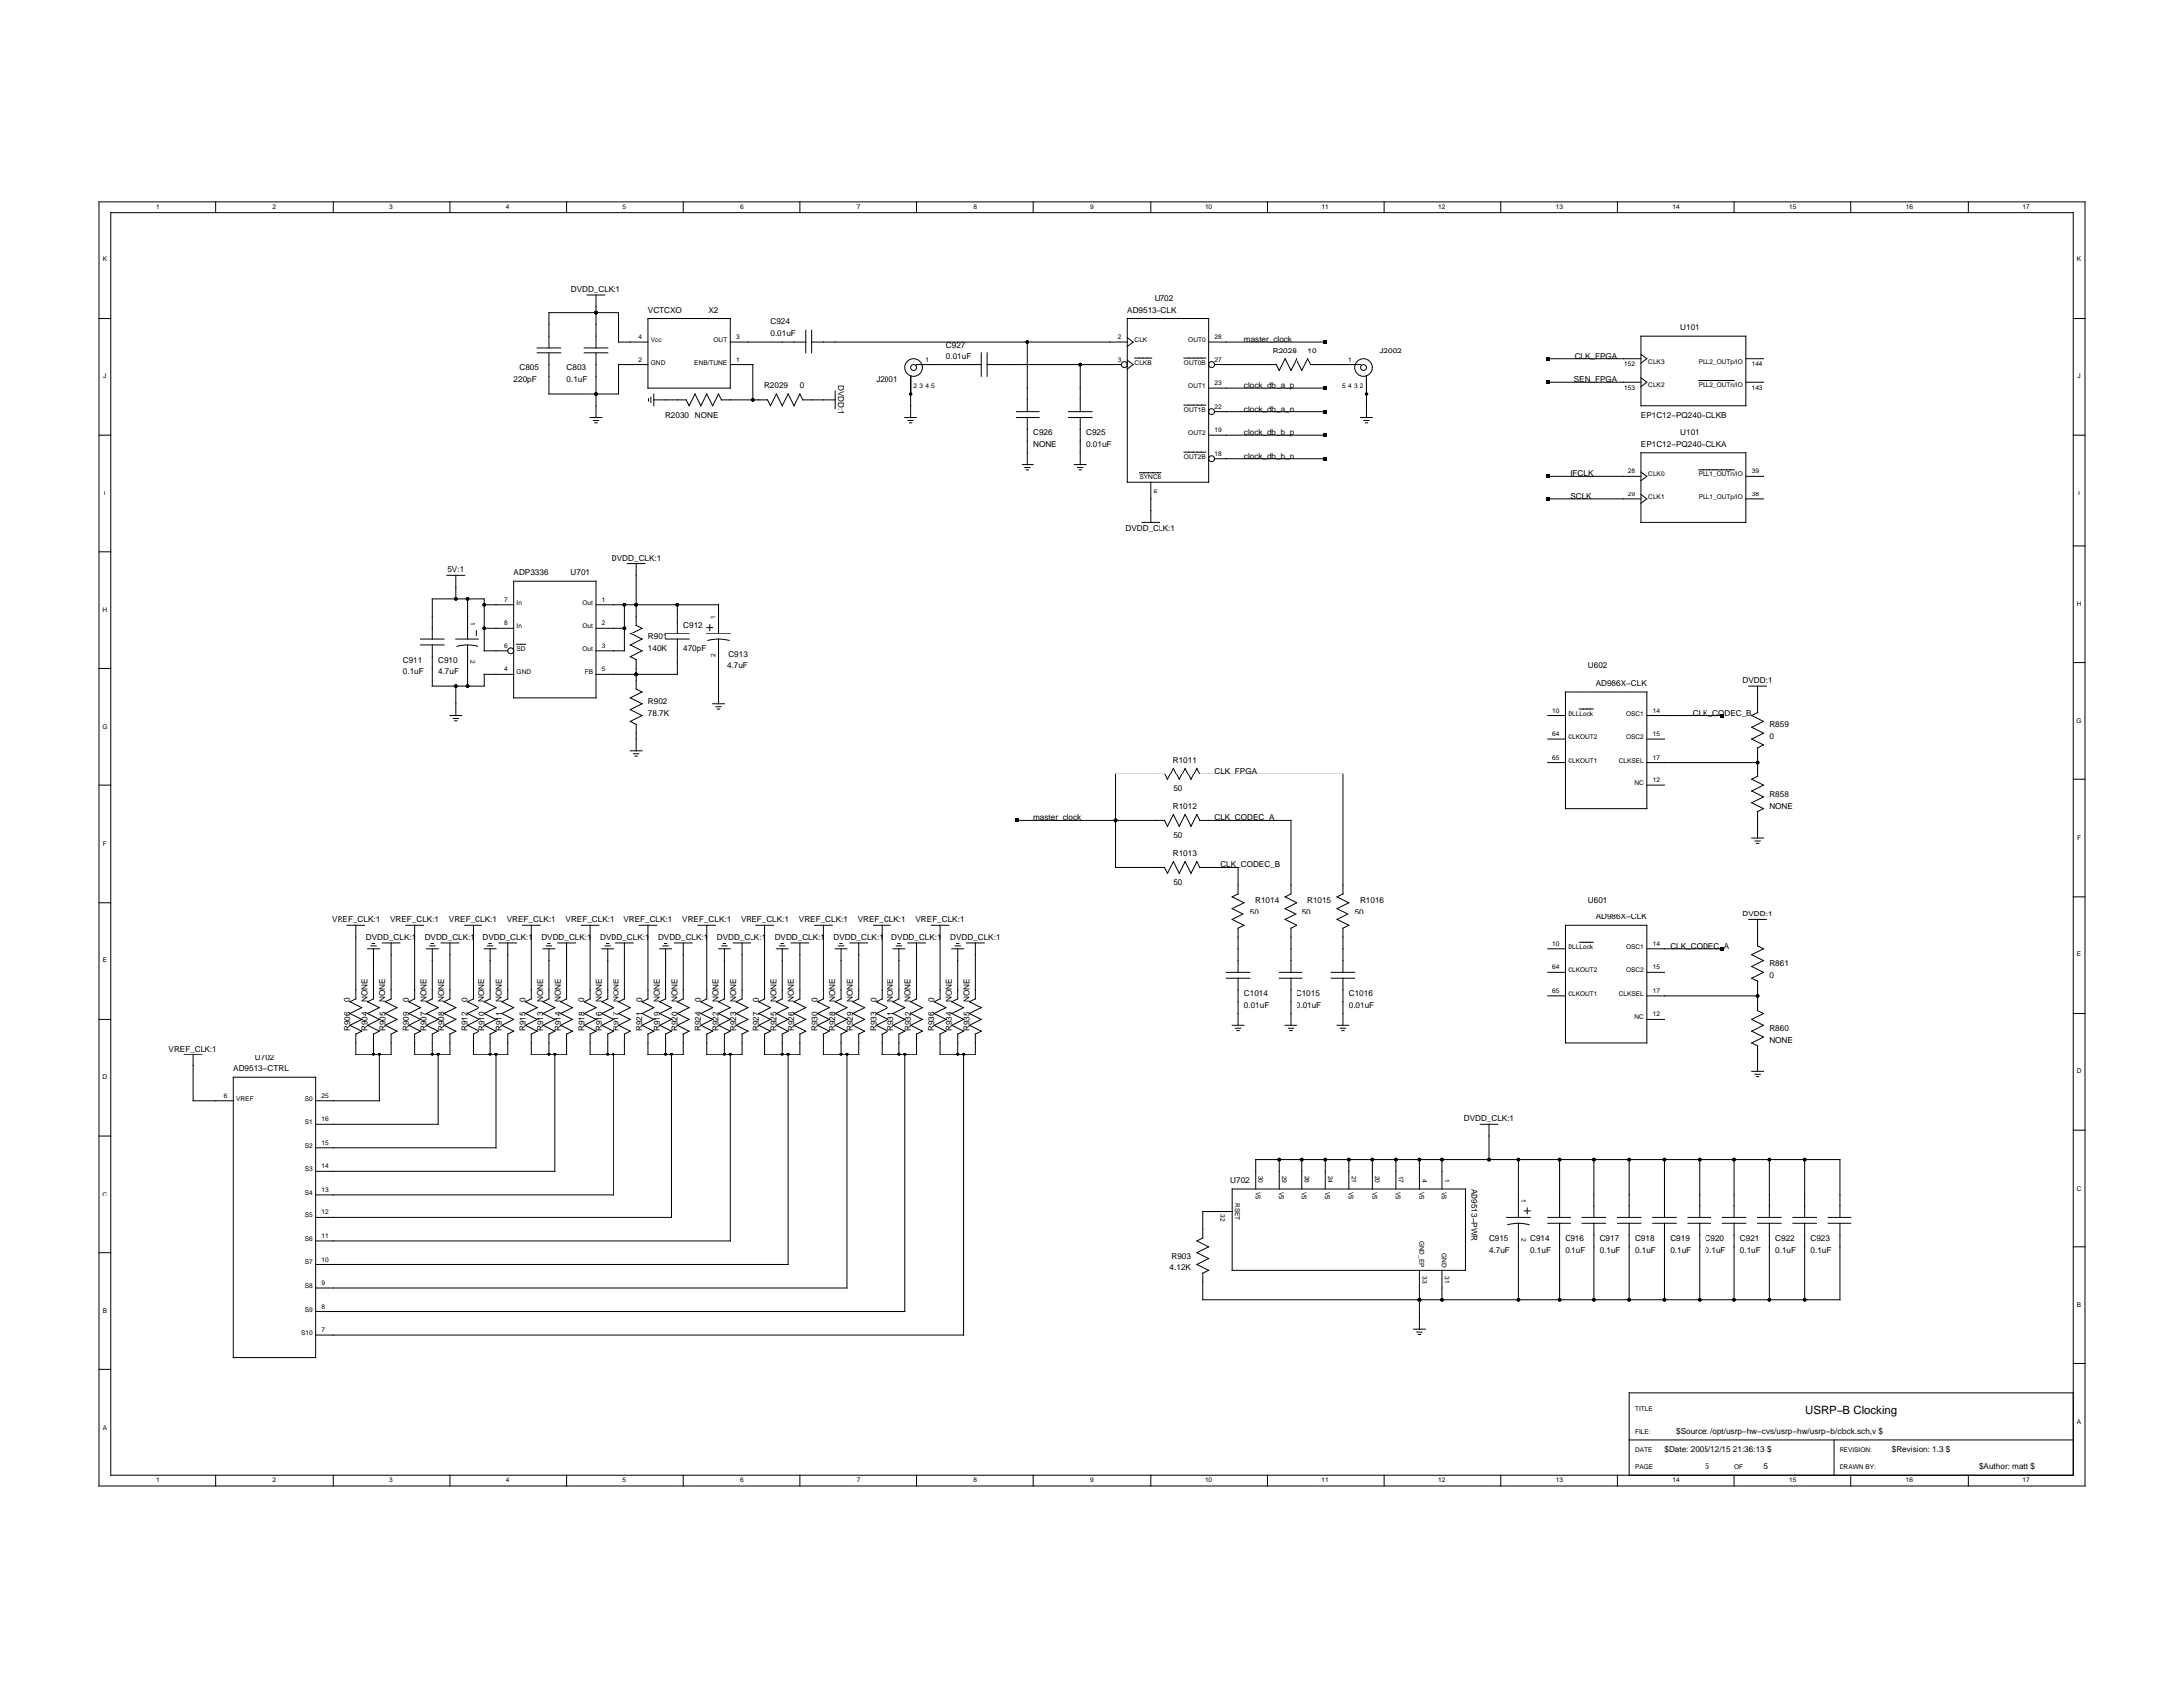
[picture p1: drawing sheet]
<svg xmlns="http://www.w3.org/2000/svg" width="279mm" height="216mm" viewBox="0 0 279 216" stroke-linecap="round" stroke-linejoin="round" font-family="sans-serif">
<g fill="none" stroke="#000" stroke-width=".13">
<path d="M12.7 25.8h254v164.3h-254zM14.2 27.3h251v161.3h-251zM27.6 25.8v1.5M42.6 25.8v1.5M57.5 25.8v1.5M72.5 25.8v1.5M75.1 37.7h2.2M76.2 37.7v6.7M87.4 25.8v1.5M102.3 25.8v1.5M117.3 25.8v1.5M132.2 25.8v1.5"/>
<path d="M147.2 25.8v1.5M162.1 25.8v1.5M177.1 25.8v1.5M192 25.8v1.5M206.9 25.8v1.5M221.9 25.8v1.5M236.8 25.8v1.5M251.8 25.8v1.5M12.7 40.7h1.5M12.7 55.6h1.5M68.7 44.4h3M68.7 45.2h3"/>
<path d="M70.2 45.2v5.2h9v-3.7h3.7M74.7 44.4h3M74.7 45.2h3M75.5 53.4h1.4M75.9 53.8h.6M76.1 54.1h.2M76.2 45.2v8.2M82.9 43.7h-3.7v-3.7h-9v4.4M82.9 40.7h10.5v9h-10.5zM83 51v.3M83.3 50.8v.7M83.7 51.2h4.1l.4 .7 .7-1.5 .7 1.5 .8-1.5 .7 1.5 .8-1.5 .4 .8"/>
<path d="M83.7 50.4v1.5M93.4 43.7h9.7M93.4 46.7h3v4.5M102.3 50.4l.4 .8h4.1M102.3 50.4l-.7 1.5-.7-1.5-.8 1.5-.7-1.5-.8 1.5-.4-.7h-6M103.1 42.2v3M103.8 43.7h40.4M103.8 42.2v3M106.8 50v2.3M115.8 53.4h1.5M116.2 53.8h.7M116.4 54.1h.3"/>
<path d="M116.6 48.1l-.1 5.3M125.5 46.7h-8.2l-.1 .1M125.5 45.2v3M126.3 46.7h17.1M126.3 45.2v3M130 53.4h3M130 52.7h3M130.7 59.4h1.5M131.1 59.8h.7M131.5 43.7v9M131.5 53.4v6M136.7 53.4h3"/>
<path d="M136.7 52.7h3M137.5 59.4h1.5M137.9 59.8h.6M138.2 46.7v6M138.2 53.4v6M144.2 40.7h10.4v20.9h-10.4zM144.2 43.1l.7 .6-.7 .6M144.2 46.1l.7 .6-.7 .5M145.1 45.9h2.2M151.5 45.9h2.8M151.5 51.8h2.8M151.5 57.8h2.8"/>
<path d="M154.6 43.7h15M154.6 49.7h15M154.6 55.6h15M155.4 52.7h14.2M155.4 58.6h14.2M167.3 45.9l.4 .8h6.4l.1 .1M167.3 45.9l-.7 1.5-.8-1.5-.7 1.5-.7-1.5-.8 1.5-.4-.7h-7.8M174.1 53.4h1.5M174.5 53.8h.6M174.7 54.1h.3M174.8 48.1v5.3M198 48.9h11.9"/>
<path d="M198 45.9h11.9M209.9 57.9h13.5v9h-13.5zM209.9 42.9h13.5v9h-13.5zM209.9 48.4l.8 .5-.8 .6M209.9 45.4l.8 .5-.8 .6M217.3 48.7h4.6M223.4 48.9h2.2M223.4 45.9h2.2M265.2 40.7h1.5M265.2 55.6h1.5M12.7 70.6h1.5M57.2 73.6h2.2"/>
<path d="M58.3 73.6v3M59.8 76.6v5.2M62 77.3h3.7M65.7 74.3h10.5v15h-10.5zM76.2 77.3h15.7v3.7M79.9 77.3v6h-3.7M80.3 72.1h2.3M81.4 72.1v7.8M81.4 79.9l.8 .4-1.5 .7 1.5 .8-1.5 .7 1.5 .8-1.5 .7 .7 .4v3.8M86.7 77.3v3.7M90.8 79.9v.7M131.3 60.1h.3"/>
<path d="M138.1 60.1h.3M145.7 60.4h2.9M146.1 66.9h2.2M147.2 61.6v5.3M198 60.9h11.9M198 63.9h11.9M209.9 60.3l.8 .6-.8 .5M209.9 63.3l.8 .6-.8 .5M217.3 60h4.6M223.4 60.9h2.2M223.4 63.9h2.2M265.2 69.8h1.5"/>
<path d="M12.7 85.5h1.5M53.8 81.8h3M53.8 82.5h3M55.3 81.8v-5.2h6.7v6.7h3M55.3 82.5v5.3h6.7v-1.5h3.7M57.5 91.5h1.5M57.9 91.9h.7M58.1 92.2h.3M58.3 81.8h3M58.3 87.8v3.7M58.4 82.7a5.2 5.2 0 0 1 2.7 0M59.8 82.5v5.3"/>
<path d="M60.5 81h.8M60.9 80.6v.7M62 80.3h3.7M66.1 82.5h1.2M76.2 80.3h3.7M80.7 96h1.5M81.1 96.4h.7M81.3 96.7h.3M81.4 88.1l.8 .4-1.5 .8 1.5 .7-1.5 .8 1.5 .7-1.5 .8 .7 .3v3.4M85.2 81.8h3M85.2 81h3M86.7 81.8v4.5h-10.5"/>
<path d="M90.4 81h3M90.4 80.2h.7M90.5 82a5.2 5.2 0 0 1 2.7 0M91.1 90h1.5M91.6 90.4h.6M91.7 90.7h.3M91.9 81.8v8.2M153.1 98.2l.4 .8h18.3v15.3l-.7 .4 1.5 .7-1.5 .8 1.5 .7-1.5 .8 1.5 .7-.8 .4M153.1 98.2l-.7 1.5-.7-1.5-.8 1.5-.7-1.5-.8 1.5-.4-.7h-6.3v11.9h6.3l.4 .8 .8-1.5 .7 1.5 .8-1.5 .7 1.5 .7-1.5M198 91.5h2.2M198 94.5h2.2M198 97.5h2.2"/>
<path d="M200.2 88.5h10.5v15h-10.5zM202.1 90.7h1.8M210.7 91.5h9.7M210.7 94.5h2.2M210.7 97.5h14.2M223.7 87.8h2.3M224.9 95.6v3.8l-.8 .3 1.5 .8-1.5 .7 1.5 .8-1.5 .7 1.5 .8M224.9 87.8v3.3l-.8 .4 1.5 .8-1.5 .7 1.5 .7-1.5 .8 1.5 .7-.7 .4M265.2 84.8h1.5M265.2 99.7h1.5M12.7 100.5h1.5M12.7 115.4h1.5"/>
<path d="M44.5 118.4h2.2M45.6 118.4v9.4M51.9 118.4h2.3M53 118.4v9.4M59.4 118.4h2.2M60.5 118.4v9.4M66.9 118.4h2.2M68 118.4v9.4M74.3 118.4h2.3M75.5 118.4v9.4M81.8 118.4h2.2M82.9 118.4v9.4"/>
<path d="M89.3 118.4h2.2M90.4 118.4v9.4M96.7 118.4h2.3M97.9 118.4v9.4M104.2 118.4h2.3M105.3 118.4v9.4M111.7 118.4h2.2M112.8 118.4v9.4M119.2 118.4h2.2M120.3 118.4v9.4M153.1 104.2l.4 .8h11.6v9.3l-.7 .4 1.4 .7-1.4 .8 1.4 .7-1.4 .8 1.4 .7-.7 .4M153.1 110.2l.4 .7h4.9v3.4l-.8 .4 1.5 .7-1.5 .8 1.5 .7-1.5 .8 1.5 .7-.7 .4"/>
<path d="M153.1 104.2l-.7 1.5-.7-1.5-.8 1.5-.7-1.5-.8 1.5-.4-.7h-19M158.4 118.8v5.6M165.1 118.8v5.6M171.8 118.8v5.6M200.2 118.4h10.5v14.9h-10.5zM210.7 100.5h2.2M223.7 117.7h2.3M224.1 107.2h1.5M224.5 107.6h.7M224.7 107.9h.3M224.9 117.7v3.3l.7 .4-1.5 .7 1.5 .8-1.5 .7 1.5 .8-1.5 .7 .8 .4M225.6 103.5l-.7 .3v3.4"/>
<path d="M265.2 114.7h1.5M12.7 130.4h1.5M23.5 134.8h2.3M24.7 134.8v6h5.2M29.9 137.8h10.4v35.9h-10.4zM45.6 127.7l-.8 .4 1.5 .8-1.5 .7 1.5 .8-1.5 .7 1.5 .7-.7 .4v2.6h4.5v-2.6l.7-.4-1.5-.7 1.5-.7-1.5-.8 1.5-.7-1.5-.8 .8-.4M47.1 121.4h1.5M47.5 121h.6M47.7 120.7h.3M47.8 121.4v6.4M47.8 127.7l-.7 .4 1.5 .8-1.5 .7 1.5 .8-1.5 .7 1.5 .7-.8 .4v2.6M48.6 134.8v6h-8.3"/>
<path d="M48.9 120.6h2.3M50.1 120.6v7.2M53 127.7l-.7 .4 1.5 .8-1.5 .7 1.5 .8-1.5 .7 1.5 .7-.8 .4v2.6h4.5v-2.6l.8-.4-1.5-.7 1.5-.7-1.5-.8 1.5-.7-1.5-.8 .7-.4M54.5 121.4h1.5M54.9 121h.7M55.1 120.7h.3M55.3 121.4v6.4M55.3 127.7l-.8 .4 1.5 .8-1.5 .7 1.5 .8-1.5 .7 1.5 .7-.7 .4v2.6M56 134.8v9h-15.7M56.4 120.6h2.2M57.5 120.6v7.2M60.5 127.7l-.7 .4 1.5 .8-1.5 .7 1.5 .8-1.5 .7 1.5 .7-.8 .4v2.6h4.5v-2.6l.7-.4-1.5-.7 1.5-.7-1.5-.8 1.5-.7-1.5-.8 .8-.4"/>
<path d="M62 121.4h1.5M62.4 121h.7M62.6 120.7h.3M62.8 127.7l-.8 .4 1.5 .8-1.5 .7 1.5 .8-1.5 .7 1.5 .7-.7 .4v2.6M62.8 121.4v6.4M63.5 134.8v12h-23.2M63.9 120.6h2.2M65 120.6v7.2M68 127.7l-.8 .4 1.5 .8-1.5 .7 1.5 .8-1.5 .7 1.5 .7-.7 .4v2.6h4.5v-2.6l.7-.4-1.5-.7 1.5-.7-1.5-.8 1.5-.7-1.5-.8 .8-.4M69.5 121.4h1.5M69.9 121h.7M70.1 120.7h.3"/>
<path d="M70.2 121.4v6.4M70.2 127.7l-.7 .4 1.5 .8-1.5 .7 1.5 .8-1.5 .7 1.5 .7-.8 .4v2.6M71 134.8v15h-30.7M71.3 120.6h2.3M72.5 120.6v7.2M75.5 127.7l-.8 .4 1.5 .8-1.5 .7 1.5 .8-1.5 .7 1.5 .7-.7 .4v2.6h4.4v-2.6l.8-.4-1.5-.7 1.5-.7-1.5-.8 1.5-.7-1.5-.8 .7-.4M76.9 121.4h1.5M77.4 121h.6M77.5 120.7h.3M77.7 127.7l-.8 .4 1.5 .8-1.5 .7 1.5 .8-1.5 .7 1.5 .7-.7 .4v2.6M77.7 121.4v6.4M78.4 134.8v18h-38.1"/>
<path d="M78.8 120.6h2.3M79.9 120.6v7.2M82.9 127.7l-.7 .4 1.5 .8-1.5 .7 1.5 .8-1.5 .7 1.5 .7-.8 .4v2.6h4.5v-2.6l.8-.4-1.5-.7 1.5-.7-1.5-.8 1.5-.7-1.5-.8 .7-.4M84.4 121.4h1.5M84.8 121h.7M85 120.7h.3M85.2 127.7l-.8 .4 1.5 .8-1.5 .7 1.5 .8-1.5 .7 1.5 .7-.7 .4v2.6M85.2 121.4v6.4M85.9 134.8v21h-45.6M86.3 120.6h2.2M87.4 120.6v7.2M90.4 127.7l-.8 .4 1.5 .8-1.5 .7 1.5 .8-1.5 .7 1.5 .7-.7 .4v2.6h4.5v-2.6l.7-.4-1.5-.7 1.5-.7-1.5-.8 1.5-.7-1.5-.8 .8-.4"/>
<path d="M91.9 121.4h1.5M92.3 121h.7M92.5 120.7h.3M92.6 127.7l-.7 .4 1.5 .8-1.5 .7 1.5 .8-1.5 .7 1.5 .7-.8 .4v2.6M92.6 121.4v6.4M93.4 134.8v23.9h-53.1M93.8 120.6h2.2M94.9 120.6v7.2M97.9 127.7l-.8 .4 1.5 .8-1.5 .7 1.5 .8-1.5 .7 1.5 .7-.7 .4v2.6h4.4v-2.6l.8-.4-1.5-.7 1.5-.7-1.5-.8 1.5-.7-1.5-.8 .7-.4M99.4 121.4h1.5M99.8 121h.6M100 120.7h.3"/>
<path d="M100.1 127.7l-.7 .4 1.5 .8-1.5 .7 1.5 .8-1.5 .7 1.5 .7-.8 .4v2.6M100.1 121.4v6.4M100.9 134.8v26.9h-60.6M101.2 120.6h2.3M102.3 120.6v7.2M105.3 127.7l-.7 .4 1.5 .8-1.5 .7 1.5 .8-1.5 .7 1.5 .7-.8 .4v2.6h4.5v-2.6l.8-.4-1.5-.7 1.5-.7-1.5-.8 1.5-.7-1.5-.8 .7-.4M106.8 121.4h1.5M107.2 121h.7M107.4 120.7h.3M107.6 127.7l-.8 .4 1.5 .8-1.5 .7 1.5 .8-1.5 .7 1.5 .7-.7 .4v2.6M107.6 121.4v6.4M108.3 134.8v29.9h-68"/>
<path d="M108.7 120.6h2.2M109.8 120.6v7.2M112.8 127.7l-.7 .4 1.5 .8-1.5 .7 1.5 .8-1.5 .7 1.5 .7-.8 .4v2.6h4.5v-2.6l.7-.4-1.5-.7 1.5-.7-1.5-.8 1.5-.7-1.5-.8 .8-.4M114.3 121.4h1.5M114.7 121h.7M114.9 120.7h.3M115 127.7l-.7 .4 1.5 .8-1.5 .7 1.5 .8-1.5 .7 1.5 .7-.8 .4v2.6M115 121.4v6.4M115.8 134.8v32.9h-75.5M116.2 120.6h2.2M117.3 120.6v7.2M120.3 127.7l-.8 .4 1.5 .8-1.5 .7 1.5 .8-1.5 .7 1.5 .7-.7 .4v2.6h4.5v-2.6l.7-.4-1.5-.7 1.5-.7-1.5-.8 1.5-.7-1.5-.8 .8-.4"/>
<path d="M121.8 121.4h1.5M122.2 121h.7M122.4 120.7h.3M122.5 127.7l-.7 .4 1.5 .8-1.5 .7 1.5 .8-1.5 .7 1.5 .7-.8 .4v2.6M122.5 121.4v6.4M123.3 134.8v35.9h-83M123.6 120.6h2.3M124.8 120.6v7.2M156.9 124.4h3M156.9 125.1h3M157.6 131.1h1.5M158 131.5h.7"/>
<path d="M158.2 131.8h.3M158.4 125.1v6M163.6 124.4h3M163.6 125.1h3M164.4 131.1h1.4M164.8 131.5h.6M165 131.8h.2M165.1 125.1v6M170.3 124.4h3M170.3 125.1h3M171.1 131.1h1.5M171.5 131.5h.7"/>
<path d="M171.7 131.8h.3M171.8 125.1v6M198 124.4h2.2M198 121.4h2.2M198 127.4h2.2M202.1 120.6h1.8M210.7 124.4h2.2M210.7 121.4h9.7M210.7 127.4h14.2M210.7 130.4h2.2M224.1 137.1h1.5M224.5 137.5h.7"/>
<path d="M224.7 137.8h.3M224.9 125.5v3.7l.7 .4-1.5 .8 1.5 .7-1.5 .7 1.5 .8-1.5 .7 .8 .4M224.9 133.7v3.4M265.2 129.6h1.5M12.7 145.3h1.5M157.6 155h-3.7v3.4l-.8 .3 1.5 .8-1.5 .7 1.5 .8-1.5 .7 1.5 .8-.7 .4v3.3h81.4v-9.7M157.6 152h29.9v10.5h-29.9zM160.6 152v-3.7h74.7v7.5M163.6 148.3v3.7M166.6 148.3v3.7M169.6 148.3v3.7M172.6 148.3v3.7"/>
<path d="M175.6 148.3v3.7M178.5 148.3v3.7M181.5 148.3v3.7M184.5 148.3v3.7M189.4 143.8h2.2M190.5 143.8v4.5M192.7 155.8h3M192.9 156.7a5.2 5.2 0 0 1 2.7 0M194.2 148.3v7.5M194.2 156.5v9.7M195 154.9h.7M195.3 154.6v.7"/>
<path d="M198 155.8h3M198 156.5h3M199.5 148.3v7.5M199.5 156.5v9.7M202.5 155.8h2.9M202.5 156.5h2.9M203.9 148.3v7.5M203.9 156.5v9.7M206.9 155.8h3M206.9 156.5h3M208.4 148.3v7.5M208.4 156.5v9.7"/>
<path d="M211.4 155.8h3M211.4 156.5h3M212.9 148.3v7.5M212.9 156.5v9.7M215.9 155.8h3M215.9 156.5h3M217.4 148.3v7.5M217.4 156.5v9.7M220.4 155.8h3M220.4 156.5h3M221.9 148.3v7.5M221.9 156.5v9.7"/>
<path d="M224.9 155.8h3M224.9 156.5h3M226.4 148.3v7.5M226.4 156.5v9.7M229.3 155.8h3M229.3 156.5h3M230.8 148.3v7.5M230.8 156.5v9.7M233.8 155.8h3M233.8 156.5h3M265.2 144.5h1.5M265.2 159.5h1.5"/>
<path d="M12.7 160.2h1.5M12.7 175.2h1.5M180.8 169.9h1.5M181.2 170.3h.7M181.4 170.6h.3M181.5 162.5v7.4M184.5 162.5v3.7M265.2 178.2h-56.8v10.4M265.2 174.4h1.5M27.6 188.6v1.5M42.6 188.6v1.5M57.5 188.6v1.5"/>
<path d="M72.5 188.6v1.5M87.4 188.6v1.5M102.3 188.6v1.5M117.3 188.6v1.5M132.2 188.6v1.5M147.2 188.6v1.5M162.1 188.6v1.5M177.1 188.6v1.5M192 188.6v1.5M206.9 188.6v1.5M208.4 184.1h56.8M221.9 188.6v1.5"/>
<path d="M234.6 184.1v4.5M236.8 188.6v1.5M251.8 188.6v1.5"/>
<circle cx="116.9" cy="47.1" r="1.12"/>
<circle cx="116.9" cy="47.1" r=".37"/>
<circle cx="143.8" cy="46.7" r=".37"/>
<circle cx="155" cy="58.6" r=".37"/>
<circle cx="155" cy="46.7" r=".37"/>
<circle cx="155" cy="52.7" r=".37"/>
<circle cx="174.4" cy="47.1" r="1.12"/>
<circle cx="174.4" cy="47.1" r=".37"/>
<circle cx="65.4" cy="83.3" r=".37"/>
</g>
<g fill="#000">
<path d="M169.4 43.5h.4v.4h-.4zM169.4 49.4h.4v.5h-.4zM169.4 52.4h.4v.5h-.4zM169.4 55.4h.4v.5h-.4zM169.4 58.4h.4v.5h-.4zM197.7 48.7h.5v.4h-.5zM197.7 45.7h.5v.5h-.5zM197.7 60.7h.5v.4h-.5zM197.7 63.6h.5v.5h-.5zM220.2 91.3h.4v.4h-.4zM129.8 104.7h.4v.5h-.4zM220.2 121.2h.4v.4h-.4z"/>
<circle cx="76.2" cy="40" r=".22"/>
<circle cx="76.2" cy="50.4" r=".22"/>
<circle cx="96.4" cy="51.2" r=".22"/>
<circle cx="116.5" cy="50.4" r=".22"/>
<circle cx="131.5" cy="43.7" r=".22"/>
<circle cx="138.2" cy="46.7" r=".22"/>
<circle cx="174.8" cy="50.4" r=".22"/>
<circle cx="58.3" cy="76.6" r=".22"/>
<circle cx="59.8" cy="76.6" r=".22"/>
<circle cx="62" cy="77.3" r=".22"/>
<circle cx="79.9" cy="77.3" r=".22"/>
<circle cx="81.4" cy="77.3" r=".22"/>
<circle cx="86.7" cy="77.3" r=".22"/>
<circle cx="58.3" cy="87.8" r=".22"/>
<circle cx="59.8" cy="87.8" r=".22"/>
<circle cx="62" cy="80.3" r=".22"/>
<circle cx="79.9" cy="80.3" r=".22"/>
<circle cx="81.4" cy="86.3" r=".22"/>
<circle cx="224.9" cy="97.5" r=".22"/>
<circle cx="142.7" cy="105" r=".22"/>
<circle cx="47.8" cy="134.8" r=".22"/>
<circle cx="48.6" cy="134.8" r=".22"/>
<circle cx="55.3" cy="134.8" r=".22"/>
<circle cx="56" cy="134.8" r=".22"/>
<circle cx="62.8" cy="134.8" r=".22"/>
<circle cx="63.5" cy="134.8" r=".22"/>
<circle cx="70.2" cy="134.8" r=".22"/>
<circle cx="71" cy="134.8" r=".22"/>
<circle cx="77.7" cy="134.8" r=".22"/>
<circle cx="78.4" cy="134.8" r=".22"/>
<circle cx="85.2" cy="134.8" r=".22"/>
<circle cx="85.9" cy="134.8" r=".22"/>
<circle cx="92.6" cy="134.8" r=".22"/>
<circle cx="93.4" cy="134.8" r=".22"/>
<circle cx="100.1" cy="134.8" r=".22"/>
<circle cx="100.9" cy="134.8" r=".22"/>
<circle cx="107.6" cy="134.8" r=".22"/>
<circle cx="108.3" cy="134.8" r=".22"/>
<circle cx="115" cy="134.8" r=".22"/>
<circle cx="115.8" cy="134.8" r=".22"/>
<circle cx="122.5" cy="134.8" r=".22"/>
<circle cx="123.3" cy="134.8" r=".22"/>
<circle cx="224.9" cy="127.4" r=".22"/>
<circle cx="163.6" cy="148.3" r=".22"/>
<circle cx="166.6" cy="148.3" r=".22"/>
<circle cx="169.6" cy="148.3" r=".22"/>
<circle cx="172.6" cy="148.3" r=".22"/>
<circle cx="175.6" cy="148.3" r=".22"/>
<circle cx="178.5" cy="148.3" r=".22"/>
<circle cx="181.5" cy="148.3" r=".22"/>
<circle cx="184.5" cy="148.3" r=".22"/>
<circle cx="190.5" cy="148.3" r=".22"/>
<circle cx="194.2" cy="148.3" r=".22"/>
<circle cx="199.5" cy="148.3" r=".22"/>
<circle cx="203.9" cy="148.3" r=".22"/>
<circle cx="208.4" cy="148.3" r=".22"/>
<circle cx="212.9" cy="148.3" r=".22"/>
<circle cx="217.4" cy="148.3" r=".22"/>
<circle cx="221.9" cy="148.3" r=".22"/>
<circle cx="226.4" cy="148.3" r=".22"/>
<circle cx="230.8" cy="148.3" r=".22"/>
<circle cx="181.5" cy="166.2" r=".22"/>
<circle cx="184.5" cy="166.2" r=".22"/>
<circle cx="194.2" cy="166.2" r=".22"/>
<circle cx="199.5" cy="166.2" r=".22"/>
<circle cx="203.9" cy="166.2" r=".22"/>
<circle cx="208.4" cy="166.2" r=".22"/>
<circle cx="212.9" cy="166.2" r=".22"/>
<circle cx="217.4" cy="166.2" r=".22"/>
<circle cx="221.9" cy="166.2" r=".22"/>
<circle cx="226.4" cy="166.2" r=".22"/>
<circle cx="230.8" cy="166.2" r=".22"/>
</g>
<text font-size="1.5" x="230.9" y="180.8">USRP−B Clocking</text>
<g font-size="1">
<text x="73" y="37.3">DVDD_CLK:1</text>
<text x="82.9" y="40">VCTCXO</text>
<text x="90.6" y="40">X2</text>
<text x="98.6" y="41.5">C924</text>
<text x="144.2" y="40">AD9513−CLK</text>
<text x="147.7" y="38.5">U702</text>
<text x="66.5" y="47.4">C805</text>
<text x="72.5" y="47.4">C803</text>
<text x="98.6" y="42.9">0.01uF</text>
<text x="121" y="44.4">C927</text>
<text x="121" y="45.9">0.01uF</text>
<text x="159.1" y="43.7">master_clock</text>
<text x="162.8" y="45.2">R2028</text>
<text x="167.3" y="45.2">10</text>
<text x="176.5" y="45.2">J2002</text>
<text x="201.5" y="45.9">CLK_FPGA</text>
<text x="214.9" y="42.2">U101</text>
<text x="65.7" y="48.9">220pF</text>
<text x="72.5" y="48.9">0.1uF</text>
<text x="85.1" y="53.4">R2030</text>
<text x="88.9" y="53.4">NONE</text>
<text x="97.8" y="49.7">R2029</text>
<text x="102.3" y="49.7">0</text>
<text x="107.2" y="49.3" transform="rotate(90 107.2 49.3)">DVDD:1</text>
<text x="112.1" y="48.9">J2001</text>
<text x="159.1" y="49.7">clock_db_a_p</text>
<text x="159.1" y="52.7">clock_db_a_n</text>
<text x="201.4" y="48.9">SEN_FPGA</text>
<text x="209.9" y="53.4">EP1C12−PQ240−CLKB</text>
<text x="132.2" y="55.6">C926</text>
<text x="132.2" y="57.1">NONE</text>
<text x="139" y="55.6">C925</text>
<text x="139" y="57.1">0.01uF</text>
<text x="159.1" y="55.6">clock_db_b_p</text>
<text x="159.1" y="58.6">clock_db_b_n</text>
<text x="209.9" y="57.1">EP1C12−PQ240−CLKA</text>
<text x="214.9" y="55.6">U101</text>
<text x="201" y="60.9">IFCLK</text>
<text x="201" y="63.9">SCLK</text>
<text x="78.2" y="71.7">DVDD_CLK:1</text>
<text x="144" y="68">DVDD_CLK:1</text>
<text x="57.2" y="73.2">5V:1</text>
<text x="65.7" y="73.6">ADP3336</text>
<text x="73" y="73.6">U701</text>
<text x="82.9" y="81.8">R901</text>
<text x="82.9" y="83.3">140K</text>
<text x="87.4" y="80.3">C912</text>
<text x="87.4" y="83.3">470pF</text>
<text x="51.5" y="84.8">C911</text>
<text x="51.5" y="86.3">0.1uF</text>
<text x="56" y="84.8">C910</text>
<text x="56" y="86.3">4.7uF</text>
<text x="93" y="85.5">4.7uF</text>
<text x="93.1" y="84">C913</text>
<text x="203.2" y="85.5">U602</text>
<text x="204.2" y="87.8">AD986X−CLK</text>
<text x="223" y="87.4">DVDD:1</text>
<text x="82.9" y="90">R902</text>
<text x="82.9" y="91.5">78.7K</text>
<text x="216.5" y="91.5">CLK_CODEC_B</text>
<text x="226.4" y="93">R859</text>
<text x="226.4" y="94.5">0</text>
<text x="150.1" y="97.5">R1011</text>
<text x="150.2" y="101.2">50</text>
<text x="155.4" y="99">CLK_FPGA</text>
<text x="226.4" y="102">R858</text>
<text x="132.2" y="105">master_clock</text>
<text x="150.1" y="103.5">R1012</text>
<text x="150.2" y="107.2">50</text>
<text x="155.4" y="105">CLK_CODEC_A</text>
<text x="226.4" y="103.5">NONE</text>
<text x="150.1" y="109.4">R1013</text>
<text x="150.2" y="113.2">50</text>
<text x="156.1" y="110.9">CLK_CODEC_B</text>
<text x="42.5" y="118">VREF_CLK:1</text>
<text x="49.9" y="118">VREF_CLK:1</text>
<text x="57.4" y="118">VREF_CLK:1</text>
<text x="64.9" y="118">VREF_CLK:1</text>
<text x="72.3" y="118">VREF_CLK:1</text>
<text x="79.8" y="118">VREF_CLK:1</text>
<text x="87.3" y="118">VREF_CLK:1</text>
<text x="94.8" y="118">VREF_CLK:1</text>
<text x="102.2" y="118">VREF_CLK:1</text>
<text x="109.7" y="118">VREF_CLK:1</text>
<text x="117.2" y="118">VREF_CLK:1</text>
<text x="159.9" y="116.9">50</text>
<text x="160.5" y="115.4">R1014</text>
<text x="166.6" y="116.9">50</text>
<text x="167.3" y="115.4">R1015</text>
<text x="173.3" y="116.9">50</text>
<text x="174" y="115.4">R1016</text>
<text x="203.2" y="115.4">U601</text>
<text x="204.2" y="117.7">AD986X−CLK</text>
<text x="223" y="117.3">DVDD:1</text>
<text x="46.9" y="120.3">DVDD_CLK:1</text>
<text x="54.3" y="120.3">DVDD_CLK:1</text>
<text x="61.8" y="120.3">DVDD_CLK:1</text>
<text x="69.3" y="120.3">DVDD_CLK:1</text>
<text x="76.7" y="120.3">DVDD_CLK:1</text>
<text x="84.2" y="120.3">DVDD_CLK:1</text>
<text x="91.7" y="120.3">DVDD_CLK:1</text>
<text x="99.1" y="120.3">DVDD_CLK:1</text>
<text x="106.6" y="120.3">DVDD_CLK:1</text>
<text x="114.1" y="120.3">DVDD_CLK:1</text>
<text x="121.6" y="120.3">DVDD_CLK:1</text>
<text x="213.7" y="121.4">CLK_CODEC_A</text>
<text x="226.4" y="123.6">R861</text>
<text x="226.4" y="125.1">0</text>
<text x="44.8" y="128.1" transform="rotate(-90 44.8 128.1)">0</text>
<text x="44.8" y="131.8" transform="rotate(-90 44.8 131.8)">R906</text>
<text x="47.1" y="128.1" transform="rotate(-90 47.1 128.1)">NONE</text>
<text x="47.1" y="131.8" transform="rotate(-90 47.1 131.8)">R904</text>
<text x="49.3" y="128.1" transform="rotate(-90 49.3 128.1)">NONE</text>
<text x="49.3" y="131.8" transform="rotate(-90 49.3 131.8)">R905</text>
<text x="52.3" y="128.1" transform="rotate(-90 52.3 128.1)">0</text>
<text x="52.3" y="131.8" transform="rotate(-90 52.3 131.8)">R909</text>
<text x="54.5" y="131.8" transform="rotate(-90 54.5 131.8)">R907</text>
<text x="54.5" y="128.1" transform="rotate(-90 54.5 128.1)">NONE</text>
<text x="56.8" y="128.1" transform="rotate(-90 56.8 128.1)">NONE</text>
<text x="56.8" y="131.8" transform="rotate(-90 56.8 131.8)">R908</text>
<text x="59.8" y="128.1" transform="rotate(-90 59.8 128.1)">0</text>
<text x="59.8" y="131.8" transform="rotate(-90 59.8 131.8)">R912</text>
<text x="62" y="128.1" transform="rotate(-90 62 128.1)">NONE</text>
<text x="62" y="131.8" transform="rotate(-90 62 131.8)">R910</text>
<text x="64.2" y="128.1" transform="rotate(-90 64.2 128.1)">NONE</text>
<text x="64.3" y="131.8" transform="rotate(-90 64.3 131.8)">R911</text>
<text x="67.2" y="131.8" transform="rotate(-90 67.2 131.8)">R915</text>
<text x="67.2" y="128.1" transform="rotate(-90 67.2 128.1)">0</text>
<text x="69.5" y="128.1" transform="rotate(-90 69.5 128.1)">NONE</text>
<text x="69.5" y="131.8" transform="rotate(-90 69.5 131.8)">R913</text>
<text x="71.7" y="128.1" transform="rotate(-90 71.7 128.1)">NONE</text>
<text x="71.7" y="131.8" transform="rotate(-90 71.7 131.8)">R914</text>
<text x="74.7" y="128.1" transform="rotate(-90 74.7 128.1)">0</text>
<text x="74.7" y="131.8" transform="rotate(-90 74.7 131.8)">R918</text>
<text x="76.9" y="128.1" transform="rotate(-90 76.9 128.1)">NONE</text>
<text x="77" y="131.8" transform="rotate(-90 77 131.8)">R916</text>
<text x="79.2" y="131.8" transform="rotate(-90 79.2 131.8)">R917</text>
<text x="79.2" y="128.1" transform="rotate(-90 79.2 128.1)">NONE</text>
<text x="82.2" y="128.1" transform="rotate(-90 82.2 128.1)">0</text>
<text x="82.2" y="131.8" transform="rotate(-90 82.2 131.8)">R921</text>
<text x="84.4" y="128.1" transform="rotate(-90 84.4 128.1)">NONE</text>
<text x="84.4" y="131.8" transform="rotate(-90 84.4 131.8)">R919</text>
<text x="86.7" y="128.1" transform="rotate(-90 86.7 128.1)">NONE</text>
<text x="86.7" y="131.8" transform="rotate(-90 86.7 131.8)">R920</text>
<text x="89.6" y="128.1" transform="rotate(-90 89.6 128.1)">0</text>
<text x="89.7" y="131.8" transform="rotate(-90 89.7 131.8)">R924</text>
<text x="91.9" y="131.8" transform="rotate(-90 91.9 131.8)">R922</text>
<text x="91.9" y="128.1" transform="rotate(-90 91.9 128.1)">NONE</text>
<text x="94.1" y="128.1" transform="rotate(-90 94.1 128.1)">NONE</text>
<text x="94.1" y="131.8" transform="rotate(-90 94.1 131.8)">R923</text>
<text x="97.1" y="128.1" transform="rotate(-90 97.1 128.1)">0</text>
<text x="97.1" y="131.8" transform="rotate(-90 97.1 131.8)">R927</text>
<text x="99.4" y="128.1" transform="rotate(-90 99.4 128.1)">NONE</text>
<text x="99.4" y="131.8" transform="rotate(-90 99.4 131.8)">R925</text>
<text x="101.6" y="128.1" transform="rotate(-90 101.6 128.1)">NONE</text>
<text x="101.6" y="131.8" transform="rotate(-90 101.6 131.8)">R926</text>
<text x="104.6" y="131.8" transform="rotate(-90 104.6 131.8)">R930</text>
<text x="104.6" y="128.1" transform="rotate(-90 104.6 128.1)">0</text>
<text x="106.8" y="128.1" transform="rotate(-90 106.8 128.1)">NONE</text>
<text x="106.8" y="131.8" transform="rotate(-90 106.8 131.8)">R928</text>
<text x="109.1" y="131.8" transform="rotate(-90 109.1 131.8)">R929</text>
<text x="109.1" y="128.1" transform="rotate(-90 109.1 128.1)">NONE</text>
<text x="112.1" y="128.1" transform="rotate(-90 112.1 128.1)">0</text>
<text x="112.1" y="131.8" transform="rotate(-90 112.1 131.8)">R933</text>
<text x="114.3" y="128.1" transform="rotate(-90 114.3 128.1)">NONE</text>
<text x="114.3" y="131.8" transform="rotate(-90 114.3 131.8)">R931</text>
<text x="116.5" y="128.1" transform="rotate(-90 116.5 128.1)">NONE</text>
<text x="116.6" y="131.8" transform="rotate(-90 116.6 131.8)">R932</text>
<text x="119.5" y="128.1" transform="rotate(-90 119.5 128.1)">0</text>
<text x="119.5" y="131.8" transform="rotate(-90 119.5 131.8)">R936</text>
<text x="121.8" y="131.8" transform="rotate(-90 121.8 131.8)">R934</text>
<text x="121.8" y="128.1" transform="rotate(-90 121.8 128.1)">NONE</text>
<text x="124" y="128.1" transform="rotate(-90 124 128.1)">NONE</text>
<text x="124" y="131.8" transform="rotate(-90 124 131.8)">R935</text>
<text x="159.1" y="127.4">C1014</text>
<text x="159.1" y="128.9">0.01uF</text>
<text x="165.8" y="127.4">C1015</text>
<text x="165.8" y="128.9">0.01uF</text>
<text x="172.6" y="127.4">C1016</text>
<text x="172.6" y="128.9">0.01uF</text>
<text x="226.4" y="131.8">R860</text>
<text x="21.5" y="134.5">VREF_CLK:1</text>
<text x="29.9" y="137.1">AD9513−CTRL</text>
<text x="32.6" y="135.6">U702</text>
<text x="226.4" y="133.3">NONE</text>
<text x="187.3" y="143.4">DVDD_CLK:1</text>
<text x="157.4" y="151.3">U702</text>
<text x="188.3" y="152" transform="rotate(90 188.3 152)">AD9513−PWR</text>
<text x="149.9" y="161">R903</text>
<text x="190.5" y="158.7">C915</text>
<text x="190.5" y="160.2">4.7uF</text>
<text x="195.7" y="158.7">C914</text>
<text x="195.7" y="160.2">0.1uF</text>
<text x="200.2" y="158.7">C916</text>
<text x="200.2" y="160.2">0.1uF</text>
<text x="204.7" y="158.7">C917</text>
<text x="204.7" y="160.2">0.1uF</text>
<text x="209.2" y="158.7">C918</text>
<text x="209.2" y="160.2">0.1uF</text>
<text x="213.7" y="158.7">C919</text>
<text x="213.7" y="160.2">0.1uF</text>
<text x="218.1" y="158.7">C920</text>
<text x="218.1" y="160.2">0.1uF</text>
<text x="222.6" y="158.7">C921</text>
<text x="222.6" y="160.2">0.1uF</text>
<text x="227.1" y="158.7">C922</text>
<text x="227.1" y="160.2">0.1uF</text>
<text x="231.6" y="158.7">C923</text>
<text x="231.6" y="160.2">0.1uF</text>
<text x="149.7" y="162.5">4.12K</text>
<text x="212.9" y="185.6">$Date: 2005/12/15 21:36:13 $</text>
<text x="214.4" y="183.4">$Source: /opt/usrp−hw−cvs/usrp−hw/usrp−b/clock.sch,v $</text>
<text x="242" y="185.6">$Revision: 1.3 $</text>
<text x="218.1" y="187.9">5</text>
<text x="225.6" y="187.9">5</text>
<text x="253.3" y="187.9">$Author: matt $</text>
</g>
<g font-size=".8">
<text x="19.9" y="26.7">1</text>
<text x="34.9" y="26.7">2</text>
<text x="49.8" y="26.7">3</text>
<text x="64.8" y="26.7">4</text>
<text x="79.7" y="26.7">5</text>
<text x="94.6" y="26.7">6</text>
<text x="109.6" y="26.7">7</text>
<text x="124.5" y="26.7">8</text>
<text x="139.5" y="26.7">9</text>
<text x="154.2" y="26.7">10</text>
<text x="169.1" y="26.7">11</text>
<text x="184.1" y="26.7">12</text>
<text x="199" y="26.7">13</text>
<text x="213.9" y="26.7">14</text>
<text x="228.9" y="26.7">15</text>
<text x="243.8" y="26.7">16</text>
<text x="258.8" y="26.7">17</text>
<text x="13.2" y="33.5">K</text>
<text x="265.7" y="33.5">K</text>
<text x="81.7" y="43.3">4</text>
<text x="81.7" y="46.3">2</text>
<text x="83.3" y="43.7">Vcc</text>
<text x="83.3" y="46.7">GND</text>
<text x="88.8" y="46.7">ENB/TUNE</text>
<text x="91.3" y="43.7">OUT</text>
<text x="94.1" y="43.3">3</text>
<text x="94.1" y="46.3">1</text>
<text x="118.4" y="46.3">1</text>
<text x="143" y="43.3">2</text>
<text x="143" y="46.3">3</text>
<text x="145.1" y="43.7">CLK</text>
<text x="145.1" y="46.7">CLKB</text>
<text x="151.5" y="46.7">OUT0B</text>
<text x="152.1" y="43.7">OUT0</text>
<text x="155.4" y="43.3">28</text>
<text x="155.4" y="46.3">27</text>
<text x="172.5" y="46.3">1</text>
<text x="207.8" y="46.9">152</text>
<text x="210.9" y="46.6">CLK3</text>
<text x="217.3" y="46.6">PLL2_OUTp/IO</text>
<text x="224.1" y="46.9">144</text>
<text x="13.2" y="48.4">J</text>
<text x="116.9" y="49.7">2</text>
<text x="117.7" y="49.7">3</text>
<text x="118.4" y="49.7">4</text>
<text x="119.2" y="49.7">5</text>
<text x="151.5" y="52.7">OUT1B</text>
<text x="152.1" y="49.7">OUT1</text>
<text x="155.4" y="49.3">23</text>
<text x="155.4" y="52.3">22</text>
<text x="171.7" y="49.7">5</text>
<text x="172.5" y="49.7">4</text>
<text x="173.2" y="49.7">3</text>
<text x="174" y="49.7">2</text>
<text x="207.8" y="49.9">153</text>
<text x="210.9" y="49.5">CLK2</text>
<text x="217.3" y="49.5">PLL2_OUTn/IO</text>
<text x="224.1" y="49.9">143</text>
<text x="265.7" y="48.4">J</text>
<text x="151.5" y="58.6">OUT2B</text>
<text x="152.1" y="55.6">OUT2</text>
<text x="155.4" y="55.3">19</text>
<text x="155.4" y="58.3">18</text>
<text x="13.3" y="63.3">I</text>
<text x="145.7" y="61.3">SYNCB</text>
<text x="147.5" y="63.1">5</text>
<text x="208.3" y="60.5">28</text>
<text x="208.3" y="63.5">29</text>
<text x="210.9" y="60.9">CLK0</text>
<text x="210.9" y="63.9">CLK1</text>
<text x="217.3" y="60.9">PLL1_OUTn/IO</text>
<text x="217.3" y="63.9">PLL1_OUTp/IO</text>
<text x="224.1" y="60.5">39</text>
<text x="224.1" y="63.5">38</text>
<text x="265.8" y="63.3">I</text>
<text x="64.5" y="76.9">7</text>
<text x="66.1" y="77.3">In</text>
<text x="74.5" y="77.3">Out</text>
<text x="76.9" y="76.9">1</text>
<text x="265.7" y="77.5">H</text>
<text x="13.1" y="78.3">H</text>
<text x="60.1" y="79.5" transform="rotate(90 60.1 79.5)">1</text>
<text x="64.5" y="79.9">8</text>
<text x="64.5" y="82.9">6</text>
<text x="66.1" y="83.3">SD</text>
<text x="66.1" y="80.3">In</text>
<text x="74.5" y="80.3">Out</text>
<text x="74.5" y="83.3">Out</text>
<text x="76.9" y="79.9">2</text>
<text x="76.9" y="82.9">3</text>
<text x="91.5" y="79.2" transform="rotate(-90 91.5 79.2)">1</text>
<text x="60.1" y="84.4" transform="rotate(90 60.1 84.4)">2</text>
<text x="64.5" y="85.9">4</text>
<text x="66.1" y="86.3">GND</text>
<text x="74.8" y="86.3">FB</text>
<text x="76.9" y="85.9">5</text>
<text x="91.5" y="84.1" transform="rotate(-90 91.5 84.1)">2</text>
<text x="13.1" y="93.2">G</text>
<text x="198.5" y="91.1">10</text>
<text x="198.5" y="94.1">64</text>
<text x="200.6" y="91.5">DLLLock</text>
<text x="200.6" y="94.5">CLKOUT2</text>
<text x="208" y="91.5">OSC1</text>
<text x="208" y="94.5">OSC2</text>
<text x="211.4" y="91.1">14</text>
<text x="211.4" y="94.1">15</text>
<text x="265.6" y="92.5">G</text>
<text x="198.5" y="97.1">65</text>
<text x="200.6" y="97.5">CLKOUT1</text>
<text x="207.1" y="97.5">CLKSEL</text>
<text x="209.1" y="100.5">NC</text>
<text x="211.4" y="97.1">17</text>
<text x="211.4" y="100.1">12</text>
<text x="265.7" y="107.4">F</text>
<text x="13.2" y="108.2">F</text>
<text x="13.2" y="123.1">E</text>
<text x="198.5" y="121">10</text>
<text x="198.5" y="124">64</text>
<text x="200.6" y="121.4">DLLLock</text>
<text x="200.6" y="124.4">CLKOUT2</text>
<text x="208" y="121.4">OSC1</text>
<text x="208" y="124.4">OSC2</text>
<text x="211.4" y="121">14</text>
<text x="211.4" y="124">15</text>
<text x="265.7" y="122.4">E</text>
<text x="198.5" y="127">65</text>
<text x="200.6" y="127.4">CLKOUT1</text>
<text x="207.1" y="127.4">CLKSEL</text>
<text x="209.1" y="130.4">NC</text>
<text x="211.4" y="127">17</text>
<text x="211.4" y="130">12</text>
<text x="265.7" y="137.3">D</text>
<text x="13.1" y="138">D</text>
<text x="28.7" y="140.4">6</text>
<text x="30.3" y="140.8">VREF</text>
<text x="39" y="140.8">S0</text>
<text x="39" y="143.8">S1</text>
<text x="41.1" y="140.4">25</text>
<text x="41.1" y="143.4">16</text>
<text x="39" y="146.8">S2</text>
<text x="39" y="149.8">S3</text>
<text x="41.1" y="146.4">15</text>
<text x="41.1" y="149.4">14</text>
<text x="13.1" y="153">C</text>
<text x="39" y="152.8">S4</text>
<text x="39" y="155.8">S5</text>
<text x="41.1" y="152.4">13</text>
<text x="41.1" y="155.4">12</text>
<text x="156.1" y="155.4" transform="rotate(90 156.1 155.4)">32</text>
<text x="158" y="153.9" transform="rotate(90 158 153.9)">RSET</text>
<text x="160.6" y="152.4" transform="rotate(90 160.6 152.4)">VS</text>
<text x="161" y="150.3" transform="rotate(90 161 150.3)">30</text>
<text x="163.6" y="152.4" transform="rotate(90 163.6 152.4)">VS</text>
<text x="164" y="150.3" transform="rotate(90 164 150.3)">29</text>
<text x="166.6" y="152.4" transform="rotate(90 166.6 152.4)">VS</text>
<text x="167" y="150.3" transform="rotate(90 167 150.3)">26</text>
<text x="169.6" y="152.4" transform="rotate(90 169.6 152.4)">VS</text>
<text x="170" y="150.3" transform="rotate(90 170 150.3)">24</text>
<text x="172.6" y="152.4" transform="rotate(90 172.6 152.4)">VS</text>
<text x="172.9" y="150.3" transform="rotate(90 172.9 150.3)">21</text>
<text x="175.6" y="152.4" transform="rotate(90 175.6 152.4)">VS</text>
<text x="175.9" y="150.3" transform="rotate(90 175.9 150.3)">20</text>
<text x="178.5" y="152.4" transform="rotate(90 178.5 152.4)">VS</text>
<text x="178.9" y="150.3" transform="rotate(90 178.9 150.3)">17</text>
<text x="181.5" y="152.4" transform="rotate(90 181.5 152.4)">VS</text>
<text x="181.9" y="150.8" transform="rotate(90 181.9 150.8)">4</text>
<text x="184.5" y="152.4" transform="rotate(90 184.5 152.4)">VS</text>
<text x="184.9" y="150.8" transform="rotate(90 184.9 150.8)">1</text>
<text x="194.6" y="153.4" transform="rotate(90 194.6 153.4)">1</text>
<text x="265.7" y="152.2">C</text>
<text x="39" y="158.7">S6</text>
<text x="39" y="161.7">S7</text>
<text x="41.1" y="158.4">11</text>
<text x="41.1" y="161.4">10</text>
<text x="181.5" y="158.7" transform="rotate(90 181.5 158.7)">GND_EP</text>
<text x="184.5" y="160.3" transform="rotate(90 184.5 160.3)">GND</text>
<text x="194.6" y="158.4" transform="rotate(90 194.6 158.4)">2</text>
<text x="13.2" y="167.9">B</text>
<text x="39" y="164.7">S8</text>
<text x="39" y="167.7">S9</text>
<text x="41.1" y="164.3">9</text>
<text x="41.1" y="167.3">8</text>
<text x="181.9" y="163.2" transform="rotate(90 181.9 163.2)">33</text>
<text x="184.9" y="163.2" transform="rotate(90 184.9 163.2)">31</text>
<text x="265.7" y="167.2">B</text>
<text x="38.5" y="170.7">S10</text>
<text x="41.1" y="170.3">7</text>
<text x="13.2" y="182.9">A</text>
<text x="209.2" y="183.4">FILE:</text>
<text x="209.2" y="180.4">TITLE</text>
<text x="209.2" y="185.6">DATE</text>
<text x="235.3" y="185.6">REVISION:</text>
<text x="265.7" y="182.1">A</text>
<text x="19.9" y="189.6">1</text>
<text x="34.9" y="189.6">2</text>
<text x="49.8" y="189.6">3</text>
<text x="64.8" y="189.6">4</text>
<text x="79.7" y="189.6">5</text>
<text x="94.6" y="189.6">6</text>
<text x="109.6" y="189.6">7</text>
<text x="124.5" y="189.6">8</text>
<text x="139.5" y="189.6">9</text>
<text x="154.2" y="189.6">10</text>
<text x="169.1" y="189.6">11</text>
<text x="184.1" y="189.6">12</text>
<text x="199" y="189.6">13</text>
<text x="209.2" y="187.9">PAGE</text>
<text x="213.9" y="189.6">14</text>
<text x="221.9" y="187.9">OF</text>
<text x="228.9" y="189.6">15</text>
<text x="235.3" y="187.9">DRAWN BY:</text>
<text x="243.8" y="189.6">16</text>
<text x="258.8" y="189.6">17</text>
</g>
</svg>
